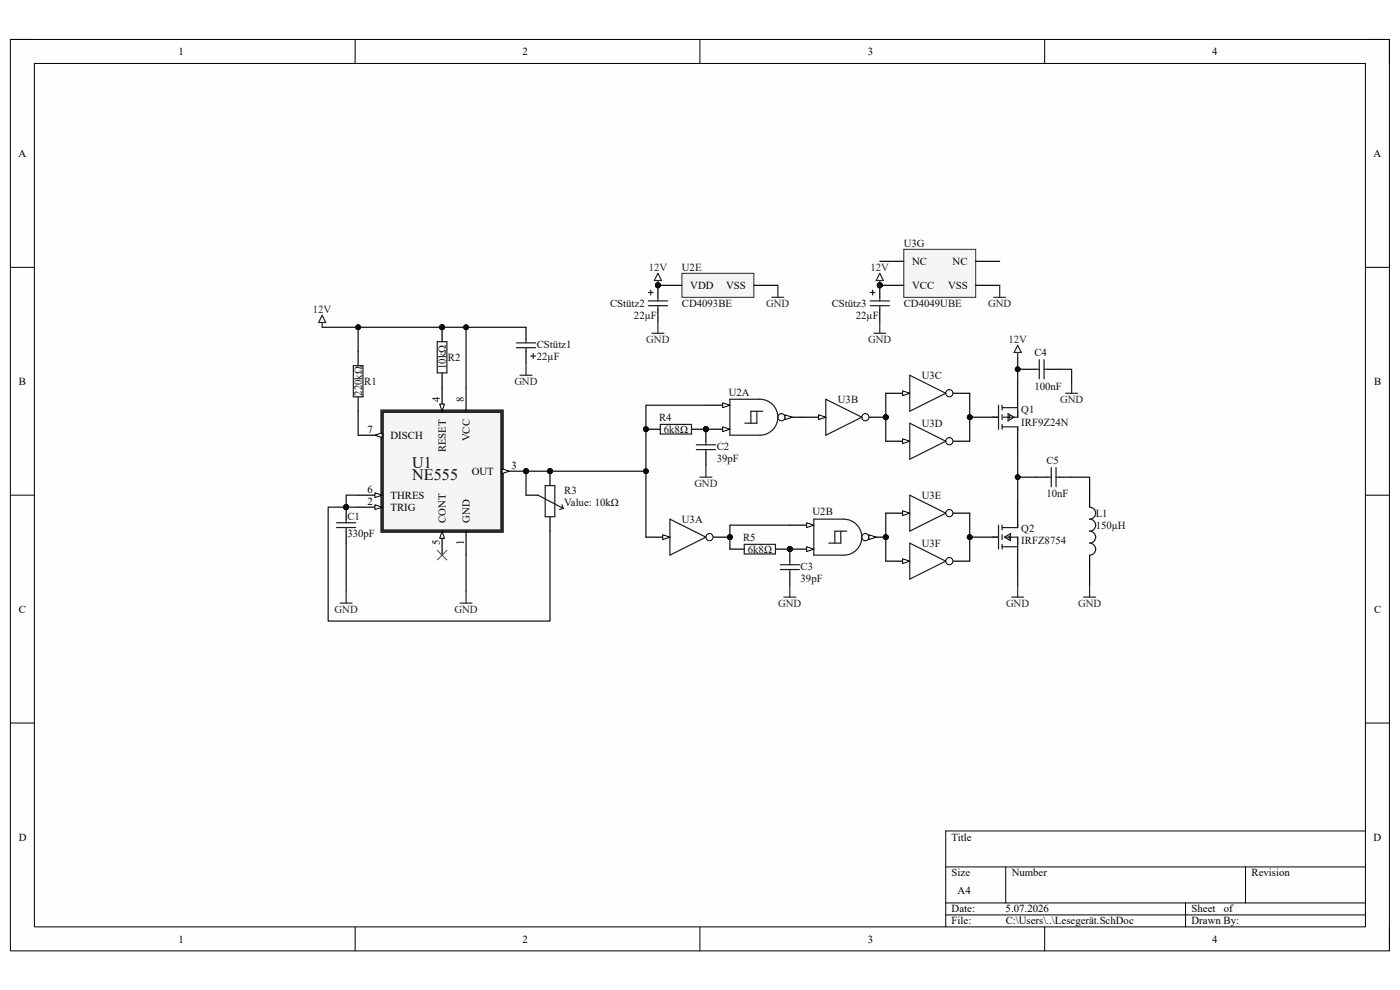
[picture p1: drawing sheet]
<svg xmlns="http://www.w3.org/2000/svg" width="297mm" height="210mm" viewBox="0 0 297 210" stroke-linecap="round" stroke-linejoin="round" font-family="sans-serif">
<path d="M2.2 8.4h292.6v193.3h-292.6z" fill-rule="evenodd" fill="#fefefe"/>
<path d="M2.2 8.4h292.6v193.3h-292.6z" fill="none" stroke="#000" stroke-width=".21"/>
<path d="M7.3 13.5h282.4v183.1h-282.4z" fill-rule="evenodd" fill="#fefefe"/>
<g fill="none" stroke="#000" stroke-width=".21">
<path d="M2.2 8.4h5.1M7.3 13.5h282.4v183.1h-282.4zM75.3 8.4v5.1M148.5 8.4v5.1M221.6 8.4v5.1M289.7 8.4h5.1v5.1M2.2 56.7h5.1M289.7 56.7h5.1M2.2 105h5.1M289.7 105.1h5.1M2.2 153.4h5.1M289.7 153.4h5.1"/>
<path d="M289.7 176.3h-89.1v20.3M75.3 196.6v5.1M148.5 196.6v5.1M200.6 183.9h89.1M200.6 191.5h89.1M200.6 194.1h89.1M213.4 183.9v7.6M221.6 196.6v5.1M251.5 191.5v5.1M264.2 183.9v7.6M294.8 196.6v5.1"/>
</g>
<circle cx="116.7" cy="100" r=".51" fill="#0e0e0e"/>
<circle cx="116.7" cy="100" r=".51" fill="none" stroke="#0e0e0e" stroke-width=".21"/>
<path d="M116.7 100v3" fill="none" stroke="#000" stroke-width=".25"/>
<circle cx="116.7" cy="100" r=".51" fill="#0e0e0e"/>
<circle cx="116.7" cy="100" r=".51" fill="none" stroke="#0e0e0e" stroke-width=".21"/>
<path d="M111.6 105h2.5M116.7 109.6v3.1" fill="none" stroke="#000" stroke-width=".25"/>
<path d="M114.1 105l5.4 2.8M115.7 103h2v6.6h-2zM119.2 107.1l.3 .7M119.5 107.8l-.8 .3" fill="none" stroke="#1c1c1c" stroke-width=".25"/>
<circle cx="111.6" cy="100" r=".51" fill="#0e0e0e"/>
<circle cx="111.6" cy="100" r=".51" fill="none" stroke="#0e0e0e" stroke-width=".21"/>
<path d="M81.1 87.2h25.4v25.5h-25.4z" fill-rule="evenodd" fill="#f5f5f5"/>
<path d="M81.1 87.2h25.4v25.5h-25.4z" fill="none" stroke="#262626" stroke-width=".76"/>
<path d="M93.8 112.7v5.1" fill="none" stroke="#000" stroke-width=".25"/>
<path d="M93.8 112.7l.5 1.5h-1z" fill="#fbfbfb"/>
<path d="M93.8 112.7l.5 1.5h-1z" fill="none" stroke="#000" stroke-width=".21"/>
<path d="M93.8 82.1v5.1" fill="none" stroke="#000" stroke-width=".25"/>
<path d="M93.3 85.7h1l-.5 1.5z" fill="#fbfbfb"/>
<path d="M93.3 85.7h1l-.5 1.5z" fill="none" stroke="#000" stroke-width=".21"/>
<path d="M76 105h5.1" fill="none" stroke="#000" stroke-width=".25"/>
<path d="M79.5 104.5l1.6 .5-1.6 .6z" fill="#fbfbfb"/>
<path d="M79.5 104.5l1.6 .5-1.6 .6z" fill="none" stroke="#000" stroke-width=".21"/>
<path d="M76 107.6h5.1" fill="none" stroke="#000" stroke-width=".25"/>
<path d="M79.5 107.1l1.6 .5-1.6 .5z" fill="#fbfbfb"/>
<path d="M79.5 107.1l1.6 .5-1.6 .5z" fill="none" stroke="#000" stroke-width=".21"/>
<path d="M76 92.3h5.1M98.9 82.1v5.1" fill="none" stroke="#000" stroke-width=".25"/>
<path d="M79.5 92.3l1.6-.5v1z" fill="#fbfbfb"/>
<path d="M79.5 92.3l1.6-.5v1z" fill="none" stroke="#000" stroke-width=".21"/>
<path d="M106.5 100h5.1" fill="none" stroke="#000" stroke-width=".25"/>
<path d="M106.5 99.4l1.5 .6-1.5 .5z" fill="#fbfbfb"/>
<path d="M106.5 99.4l1.5 .6-1.5 .5z" fill="none" stroke="#000" stroke-width=".21"/>
<circle cx="111.6" cy="100" r=".51" fill="#0e0e0e"/>
<circle cx="111.6" cy="100" r=".51" fill="none" stroke="#0e0e0e" stroke-width=".21"/>
<path d="M111.6 69.4v2.6M111.6 74.5v2.6M98.9 112.7v5.1" fill="none" stroke="#000" stroke-width=".25"/>
<path d="M109.6 72.7h4M109.6 73.8h4M111.6 72v.7M111.6 73.8v.7M112.6 75.5h1M113.1 75v1" fill="none" stroke="#1c1c1c" stroke-width=".25"/>
<circle cx="73.4" cy="107.6" r=".51" fill="#0e0e0e"/>
<circle cx="73.4" cy="107.6" r=".51" fill="none" stroke="#0e0e0e" stroke-width=".21"/>
<path d="M73.4 107.6v2.5" fill="none" stroke="#000" stroke-width=".25"/>
<circle cx="73.4" cy="107.6" r=".51" fill="#0e0e0e"/>
<circle cx="73.4" cy="107.6" r=".51" fill="none" stroke="#0e0e0e" stroke-width=".21"/>
<path d="M73.4 112.7v2.5" fill="none" stroke="#000" stroke-width=".25"/>
<path d="M71.4 111.9h4.1M71.4 110.9h4.1M73.4 110.1v.8M73.4 111.9v.8" fill="none" stroke="#1c1c1c" stroke-width=".25"/>
<circle cx="93.8" cy="69.4" r=".51" fill="#0e0e0e"/>
<circle cx="93.8" cy="69.4" r=".51" fill="none" stroke="#0e0e0e" stroke-width=".21"/>
<path d="M93.8 69.4v3.1M93.8 79.1v3" fill="none" stroke="#000" stroke-width=".25"/>
<circle cx="93.8" cy="69.4" r=".51" fill="#0e0e0e"/>
<circle cx="93.8" cy="69.4" r=".51" fill="none" stroke="#0e0e0e" stroke-width=".21"/>
<path d="M92.8 72.5h2v6.6h-2z" fill="none" stroke="#1c1c1c" stroke-width=".25"/>
<path d="M68.3 66.9l.8 1.5h-1.5zM68.3 68.4v1M110.3 79.6h2.6M111.6 77.1v2.5M72.2 127.9h2.5M73.4 125.4v2.5M97.6 127.9h2.5M98.9 125.4v2.5" fill="none" stroke="#262626" stroke-width=".25"/>
<path d="M92.8 116.7l2 2.1M94.8 116.7l-2 2.1" fill="none" stroke="#4c4c4c" stroke-width=".21"/>
<path d="M93.8 69.4h5.1v12.7" fill="none" stroke="#0e0e0e" stroke-width=".25"/>
<circle cx="98.9" cy="69.4" r=".51" fill="#0e0e0e"/>
<circle cx="98.9" cy="69.4" r=".51" fill="none" stroke="#0e0e0e" stroke-width=".21"/>
<circle cx="93.8" cy="69.4" r=".51" fill="#0e0e0e"/>
<circle cx="93.8" cy="69.4" r=".51" fill="none" stroke="#0e0e0e" stroke-width=".21"/>
<path d="M73.4 107.6h2.6M98.9 117.8v7.6" fill="none" stroke="#0e0e0e" stroke-width=".25"/>
<circle cx="73.4" cy="107.6" r=".51" fill="#0e0e0e"/>
<circle cx="73.4" cy="107.6" r=".51" fill="none" stroke="#0e0e0e" stroke-width=".21"/>
<path d="M73.4 115.2v10.2M76 105h-2.6v2.6" fill="none" stroke="#0e0e0e" stroke-width=".25"/>
<circle cx="73.4" cy="107.6" r=".51" fill="#0e0e0e"/>
<circle cx="73.4" cy="107.6" r=".51" fill="none" stroke="#0e0e0e" stroke-width=".21"/>
<path d="M111.6 100v5" fill="none" stroke="#0e0e0e" stroke-width=".25"/>
<circle cx="111.6" cy="100" r=".51" fill="#0e0e0e"/>
<circle cx="111.6" cy="100" r=".51" fill="none" stroke="#0e0e0e" stroke-width=".21"/>
<path d="M111.6 100h5.1" fill="none" stroke="#0e0e0e" stroke-width=".25"/>
<circle cx="111.6" cy="100" r=".51" fill="#0e0e0e"/>
<circle cx="111.6" cy="100" r=".51" fill="none" stroke="#0e0e0e" stroke-width=".21"/>
<circle cx="116.7" cy="100" r=".51" fill="#0e0e0e"/>
<circle cx="116.7" cy="100" r=".51" fill="none" stroke="#0e0e0e" stroke-width=".21"/>
<path d="M73.4 107.6h-3.8v24.2h47.1v-19.1" fill="none" stroke="#0e0e0e" stroke-width=".25"/>
<circle cx="73.4" cy="107.6" r=".51" fill="#0e0e0e"/>
<circle cx="73.4" cy="107.6" r=".51" fill="none" stroke="#0e0e0e" stroke-width=".21"/>
<path d="M98.9 69.4h12.7" fill="none" stroke="#0e0e0e" stroke-width=".25"/>
<circle cx="98.9" cy="69.4" r=".51" fill="#0e0e0e"/>
<circle cx="98.9" cy="69.4" r=".51" fill="none" stroke="#0e0e0e" stroke-width=".21"/>
<path d="M68.3 69.4h25.5" fill="none" stroke="#0e0e0e" stroke-width=".25"/>
<circle cx="93.8" cy="69.4" r=".51" fill="#0e0e0e"/>
<circle cx="93.8" cy="69.4" r=".51" fill="none" stroke="#0e0e0e" stroke-width=".21"/>
<circle cx="76" cy="69.4" r=".51" fill="#0e0e0e"/>
<circle cx="76" cy="69.4" r=".51" fill="none" stroke="#0e0e0e" stroke-width=".21"/>
<path d="M76 74.5v3.1M76 84.2v3" fill="none" stroke="#000" stroke-width=".25"/>
<path d="M75 77.6h2v6.6h-2z" fill="none" stroke="#1c1c1c" stroke-width=".25"/>
<path d="M76 69.4v5.1M76 87.2v5.1" fill="none" stroke="#0e0e0e" stroke-width=".25"/>
<circle cx="76" cy="69.4" r=".51" fill="#0e0e0e"/>
<circle cx="76" cy="69.4" r=".51" fill="none" stroke="#0e0e0e" stroke-width=".21"/>
<circle cx="149.8" cy="91.1" r=".51" fill="#0e0e0e"/>
<circle cx="149.8" cy="91.1" r=".51" fill="none" stroke="#0e0e0e" stroke-width=".21"/>
<path d="M149.8 86h5" fill="none" stroke="#000" stroke-width=".25"/>
<path d="M153.3 85.5l1.5 .5-1.5 .5z" fill="#fbfbfb"/>
<path d="M153.3 85.5l1.5 .5-1.5 .5z" fill="none" stroke="#000" stroke-width=".21"/>
<path d="M149.8 91.1h5" fill="none" stroke="#000" stroke-width=".25"/>
<path d="M153.3 90.5l1.5 .6-1.5 .5z" fill="#fbfbfb"/>
<path d="M153.3 90.5l1.5 .6-1.5 .5z" fill="none" stroke="#000" stroke-width=".21"/>
<circle cx="149.8" cy="91.1" r=".51" fill="#0e0e0e"/>
<circle cx="149.8" cy="91.1" r=".51" fill="none" stroke="#0e0e0e" stroke-width=".21"/>
<path d="M165 88.5h5.1" fill="none" stroke="#000" stroke-width=".25"/>
<circle cx="165.8" cy="88.5" r=".76" fill="#fbfbfb"/>
<circle cx="165.8" cy="88.5" r=".76" fill="none" stroke="#000" stroke-width=".21"/>
<path d="M166.5 88l1.6 .5-1.6 .5z" fill="#fbfbfb"/>
<path d="M166.5 88l1.6 .5-1.6 .5z" fill="none" stroke="#000" stroke-width=".21"/>
<path d="M154.8 84.7h6.4a3.8 3.8 0 0 1 3.8 3.8 3.8 3.8 0 0 1-3.8 3.8h-6.4zM160.6 87.2v2.6h-2.6M161.8 87.2h-2.5v2.6" fill="none" stroke="#1c1c1c" stroke-width=".25"/>
<circle cx="139.6" cy="60.5" r=".51" fill="#0e0e0e"/>
<circle cx="139.6" cy="60.5" r=".51" fill="none" stroke="#0e0e0e" stroke-width=".21"/>
<path d="M144.7 58h15.2v5.1h-15.2z" fill-rule="evenodd" fill="#f5f5f5"/>
<path d="M144.7 58h15.2v5.1h-15.2z" fill="none" stroke="#262626" stroke-width=".21"/>
<path d="M139.6 60.5h5.1M159.9 60.5h5.1" fill="none" stroke="#000" stroke-width=".25"/>
<circle cx="139.6" cy="60.5" r=".51" fill="#0e0e0e"/>
<circle cx="139.6" cy="60.5" r=".51" fill="none" stroke="#0e0e0e" stroke-width=".21"/>
<circle cx="137" cy="91.1" r=".51" fill="#0e0e0e"/>
<circle cx="137" cy="91.1" r=".51" fill="none" stroke="#0e0e0e" stroke-width=".21"/>
<circle cx="149.8" cy="91.1" r=".51" fill="#0e0e0e"/>
<circle cx="149.8" cy="91.1" r=".51" fill="none" stroke="#0e0e0e" stroke-width=".21"/>
<path d="M137 91.1h3.1" fill="none" stroke="#000" stroke-width=".25"/>
<circle cx="137" cy="91.1" r=".51" fill="#0e0e0e"/>
<circle cx="137" cy="91.1" r=".51" fill="none" stroke="#0e0e0e" stroke-width=".21"/>
<path d="M146.7 91.1h3.1" fill="none" stroke="#000" stroke-width=".25"/>
<circle cx="149.8" cy="91.1" r=".51" fill="#0e0e0e"/>
<circle cx="149.8" cy="91.1" r=".51" fill="none" stroke="#0e0e0e" stroke-width=".21"/>
<path d="M140.1 90h6.6v2.1h-6.6z" fill="none" stroke="#1c1c1c" stroke-width=".25"/>
<circle cx="149.8" cy="91.1" r=".51" fill="#0e0e0e"/>
<circle cx="149.8" cy="91.1" r=".51" fill="none" stroke="#0e0e0e" stroke-width=".21"/>
<path d="M149.8 91.1v2.5" fill="none" stroke="#000" stroke-width=".25"/>
<circle cx="149.8" cy="91.1" r=".51" fill="#0e0e0e"/>
<circle cx="149.8" cy="91.1" r=".51" fill="none" stroke="#0e0e0e" stroke-width=".21"/>
<path d="M149.8 96.1v2.6" fill="none" stroke="#000" stroke-width=".25"/>
<path d="M147.7 95.4h4.1M147.7 94.4h4.1M149.8 93.6v.8M149.8 95.4v.7" fill="none" stroke="#1c1c1c" stroke-width=".25"/>
<path d="M149.8 98.7v2.5M148.5 101.2h2.5" fill="none" stroke="#262626" stroke-width=".25"/>
<circle cx="167.6" cy="116.5" r=".51" fill="#0e0e0e"/>
<circle cx="167.6" cy="116.5" r=".51" fill="none" stroke="#0e0e0e" stroke-width=".21"/>
<path d="M154.8 116.5h3.1M164.5 116.5h3.1" fill="none" stroke="#000" stroke-width=".25"/>
<circle cx="167.6" cy="116.5" r=".51" fill="#0e0e0e"/>
<circle cx="167.6" cy="116.5" r=".51" fill="none" stroke="#0e0e0e" stroke-width=".21"/>
<path d="M157.9 115.5h6.6v2h-6.6z" fill="none" stroke="#1c1c1c" stroke-width=".25"/>
<circle cx="167.6" cy="116.5" r=".51" fill="#0e0e0e"/>
<circle cx="167.6" cy="116.5" r=".51" fill="none" stroke="#0e0e0e" stroke-width=".21"/>
<path d="M167.6 116.5v2.5" fill="none" stroke="#000" stroke-width=".25"/>
<circle cx="167.6" cy="116.5" r=".51" fill="#0e0e0e"/>
<circle cx="167.6" cy="116.5" r=".51" fill="none" stroke="#0e0e0e" stroke-width=".21"/>
<path d="M200.6 83.4h5.1M167.6 121.6v2.5" fill="none" stroke="#000" stroke-width=".25"/>
<path d="M165.5 119.8h4.1M167.6 119v.8M165.5 120.8h4.1M167.6 120.8v.8" fill="none" stroke="#1c1c1c" stroke-width=".25"/>
<path d="M166.3 126.7h2.5M167.6 124.1v2.6" fill="none" stroke="#262626" stroke-width=".25"/>
<circle cx="201.4" cy="83.4" r=".76" fill="#fbfbfb"/>
<circle cx="201.4" cy="83.4" r=".76" fill="none" stroke="#000" stroke-width=".21"/>
<path d="M187.9 83.4h5.1" fill="none" stroke="#000" stroke-width=".25"/>
<path d="M191.5 82.9l1.5 .5-1.5 .5z" fill="#fbfbfb"/>
<path d="M191.5 82.9l1.5 .5-1.5 .5z" fill="none" stroke="#000" stroke-width=".21"/>
<path d="M193 79.6l7.6 3.8-7.6 3.8z" fill="none" stroke="#1c1c1c" stroke-width=".25"/>
<path d="M187.9 119h5.1" fill="none" stroke="#000" stroke-width=".25"/>
<path d="M191.5 118.5l1.5 .5-1.5 .5z" fill="#fbfbfb"/>
<path d="M191.5 118.5l1.5 .5-1.5 .5z" fill="none" stroke="#000" stroke-width=".21"/>
<path d="M200.6 119h5.1" fill="none" stroke="#000" stroke-width=".25"/>
<circle cx="201.4" cy="119" r=".76" fill="#fbfbfb"/>
<circle cx="201.4" cy="119" r=".76" fill="none" stroke="#000" stroke-width=".21"/>
<path d="M193 115.2l7.6 3.8-7.6 3.9z" fill="none" stroke="#1c1c1c" stroke-width=".25"/>
<circle cx="186.7" cy="60.5" r=".51" fill="#0e0e0e"/>
<circle cx="186.7" cy="60.5" r=".51" fill="none" stroke="#0e0e0e" stroke-width=".21"/>
<path d="M191.7 52.9h15.3v10.2h-15.3z" fill-rule="evenodd" fill="#f5f5f5"/>
<path d="M191.7 52.9h15.3v10.2h-15.3z" fill="none" stroke="#262626" stroke-width=".21"/>
<path d="M186.6 60.5h5.1" fill="none" stroke="#000" stroke-width=".25"/>
<circle cx="186.7" cy="60.5" r=".51" fill="#0e0e0e"/>
<circle cx="186.7" cy="60.5" r=".51" fill="none" stroke="#0e0e0e" stroke-width=".21"/>
<path d="M186.6 55.4h5.1M207 55.4h5.1M207 60.5h5.1" fill="none" stroke="#000" stroke-width=".25"/>
<path d="M139.6 58l.7 1.5h-1.5zM139.6 59.5v1" fill="none" stroke="#262626" stroke-width=".25"/>
<circle cx="139.6" cy="60.5" r=".51" fill="#0e0e0e"/>
<circle cx="139.6" cy="60.5" r=".51" fill="none" stroke="#0e0e0e" stroke-width=".21"/>
<path d="M186.6 58l.8 1.5h-1.5zM186.6 59.5v1M163.7 63.1h2.6M165 60.5v2.6" fill="none" stroke="#262626" stroke-width=".25"/>
<circle cx="186.7" cy="60.5" r=".51" fill="#0e0e0e"/>
<circle cx="186.7" cy="60.5" r=".51" fill="none" stroke="#0e0e0e" stroke-width=".21"/>
<path d="M210.8 63.1h2.6M212.1 60.5v2.6" fill="none" stroke="#262626" stroke-width=".25"/>
<circle cx="205.7" cy="113.9" r=".51" fill="#0e0e0e"/>
<circle cx="205.7" cy="113.9" r=".51" fill="none" stroke="#0e0e0e" stroke-width=".21"/>
<path d="M205.7 114h5.1" fill="none" stroke="#000" stroke-width=".25"/>
<circle cx="205.7" cy="113.9" r=".51" fill="#0e0e0e"/>
<circle cx="205.7" cy="113.9" r=".51" fill="none" stroke="#0e0e0e" stroke-width=".21"/>
<path d="M215.9 106.3v5.1M215.9 116.5v5.1" fill="none" stroke="#000" stroke-width=".25"/>
<path d="M210.6 114h1.2M211.8 111.4v5.1M212.6 111.4v1M212.6 113.4v1.1M212.6 115.5v1M212.6 116h3.3M213.1 114l1.3-.8v1.5zM213.4 114h2.5v2.5M214.1 113.7v.8M215.9 111.2v.7h-3.3" fill="none" stroke="#1c1c1c" stroke-width=".25"/>
<circle cx="205.7" cy="88.5" r=".51" fill="#0e0e0e"/>
<circle cx="205.7" cy="88.5" r=".51" fill="none" stroke="#0e0e0e" stroke-width=".21"/>
<path d="M205.7 88.5h5.1" fill="none" stroke="#000" stroke-width=".25"/>
<circle cx="205.7" cy="88.5" r=".51" fill="#0e0e0e"/>
<circle cx="205.7" cy="88.5" r=".51" fill="none" stroke="#0e0e0e" stroke-width=".21"/>
<path d="M215.9 80.9v5.1M215.9 91.1v5M231.2 105.1v2.5M231.2 117.8v2.5" fill="none" stroke="#000" stroke-width=".25"/>
<path d="M210.6 88.5h1.2M211.8 86v5.1M212.6 86v1M212.6 88v1M212.6 90v1.1M212.6 86.5h3.3M212.6 90.6h3.3v.7M213.9 87.7l1.2 .8-1.2 .8zM214.1 88v.8M215.9 86v2.5h-3M231.2 107.6a1.27 1.27 0 0 1 1.2 1.3 1.27 1.27 0 0 1-1.2 1.2 1.28 1.28 0 0 1 1.2 1.3 1.28 1.28 0 0 1-1.2 1.3 1.27 1.27 0 0 1 1.2 1.3 1.27 1.27 0 0 1-1.2 1.2 1.28 1.28 0 0 1 1.2 1.3 1.28 1.28 0 0 1-1.2 1.3" fill="none" stroke="#1c1c1c" stroke-width=".25"/>
<path d="M215.9 74.8v1M215.9 73.2l.8 1.6h-1.6zM214.6 126.7h2.6M215.9 124.1v2.6M229.9 126.7h2.5M231.2 124.1v2.6" fill="none" stroke="#262626" stroke-width=".25"/>
<circle cx="139.6" cy="60.5" r=".51" fill="#0e0e0e"/>
<circle cx="139.6" cy="60.5" r=".51" fill="none" stroke="#0e0e0e" stroke-width=".21"/>
<path d="M139.6 60.5v2.6" fill="none" stroke="#000" stroke-width=".25"/>
<circle cx="139.6" cy="60.5" r=".51" fill="#0e0e0e"/>
<circle cx="139.6" cy="60.5" r=".51" fill="none" stroke="#0e0e0e" stroke-width=".21"/>
<path d="M139.6 65.6v2.6" fill="none" stroke="#000" stroke-width=".25"/>
<path d="M137.5 64.8h4.1M137.5 63.8h4.1M137.5 62.1h1.1M138.1 61.5v1.1M139.6 63.1v.7M139.6 64.8v.8" fill="none" stroke="#1c1c1c" stroke-width=".25"/>
<path d="M138.3 70.7h2.6M139.6 68.2v2.5" fill="none" stroke="#262626" stroke-width=".25"/>
<circle cx="186.7" cy="60.5" r=".51" fill="#0e0e0e"/>
<circle cx="186.7" cy="60.5" r=".51" fill="none" stroke="#0e0e0e" stroke-width=".21"/>
<path d="M186.6 60.5v2.6" fill="none" stroke="#000" stroke-width=".25"/>
<circle cx="186.7" cy="60.5" r=".51" fill="#0e0e0e"/>
<circle cx="186.7" cy="60.5" r=".51" fill="none" stroke="#0e0e0e" stroke-width=".21"/>
<path d="M186.6 65.6v2.6M219.7 101.2h2.6M224.8 101.2h2.6" fill="none" stroke="#000" stroke-width=".25"/>
<path d="M184.6 64.9h4.1M184.6 63.8h4.1M184.6 62.1h1M185.1 61.5v1.1M186.6 63.1v.7M186.6 64.9v.7M223 99.2v4.1M224 99.2v4.1M222.3 101.2h.7M224 101.2h.8" fill="none" stroke="#1c1c1c" stroke-width=".25"/>
<path d="M185.4 70.7h2.5M186.6 68.2v2.5" fill="none" stroke="#262626" stroke-width=".25"/>
<circle cx="187.9" cy="113.9" r=".51" fill="#0e0e0e"/>
<circle cx="187.9" cy="113.9" r=".51" fill="none" stroke="#0e0e0e" stroke-width=".21"/>
<circle cx="167.6" cy="116.5" r=".51" fill="#0e0e0e"/>
<circle cx="167.6" cy="116.5" r=".51" fill="none" stroke="#0e0e0e" stroke-width=".21"/>
<path d="M182.8 114h5.1" fill="none" stroke="#000" stroke-width=".25"/>
<circle cx="183.6" cy="114" r=".76" fill="#fbfbfb"/>
<circle cx="183.6" cy="114" r=".76" fill="none" stroke="#000" stroke-width=".21"/>
<path d="M184.4 113.4l1.5 .6-1.5 .5z" fill="#fbfbfb"/>
<path d="M184.4 113.4l1.5 .6-1.5 .5z" fill="none" stroke="#000" stroke-width=".21"/>
<circle cx="187.9" cy="113.9" r=".51" fill="#0e0e0e"/>
<circle cx="187.9" cy="113.9" r=".51" fill="none" stroke="#0e0e0e" stroke-width=".21"/>
<path d="M167.6 111.4h5.1" fill="none" stroke="#000" stroke-width=".25"/>
<path d="M171.1 110.9l1.6 .5-1.6 .5z" fill="#fbfbfb"/>
<path d="M171.1 110.9l1.6 .5-1.6 .5z" fill="none" stroke="#000" stroke-width=".21"/>
<path d="M167.6 116.5h5.1" fill="none" stroke="#000" stroke-width=".25"/>
<path d="M171.1 116l1.6 .5-1.6 .5z" fill="#fbfbfb"/>
<path d="M171.1 116l1.6 .5-1.6 .5z" fill="none" stroke="#000" stroke-width=".21"/>
<circle cx="167.6" cy="116.5" r=".51" fill="#0e0e0e"/>
<circle cx="167.6" cy="116.5" r=".51" fill="none" stroke="#0e0e0e" stroke-width=".21"/>
<path d="M172.7 110.1v7.7M172.7 110.1h6.3M178.4 112.7v2.5h-2.6M179 110.1a3.8 3.8 0 0 1 3.8 3.9 3.8 3.8 0 0 1-3.8 3.8h-6.3M179.7 112.7h-2.6v2.5" fill="none" stroke="#1c1c1c" stroke-width=".25"/>
<path d="M187.9 108.9h5.1" fill="none" stroke="#000" stroke-width=".25"/>
<path d="M191.5 108.4l1.5 .5-1.5 .5z" fill="#fbfbfb"/>
<path d="M191.5 108.4l1.5 .5-1.5 .5z" fill="none" stroke="#000" stroke-width=".21"/>
<path d="M200.6 108.9h5.1" fill="none" stroke="#000" stroke-width=".25"/>
<circle cx="201.4" cy="108.9" r=".76" fill="#fbfbfb"/>
<circle cx="201.4" cy="108.9" r=".76" fill="none" stroke="#000" stroke-width=".21"/>
<path d="M193 105.1l7.6 3.8-7.6 3.8z" fill="none" stroke="#1c1c1c" stroke-width=".25"/>
<circle cx="154.8" cy="113.9" r=".51" fill="#0e0e0e"/>
<circle cx="154.8" cy="113.9" r=".51" fill="none" stroke="#0e0e0e" stroke-width=".21"/>
<path d="M149.8 114h5" fill="none" stroke="#000" stroke-width=".25"/>
<circle cx="150.5" cy="114" r=".76" fill="#fbfbfb"/>
<circle cx="150.5" cy="113.9" r=".76" fill="none" stroke="#000" stroke-width=".21"/>
<circle cx="154.8" cy="113.9" r=".51" fill="#0e0e0e"/>
<circle cx="154.8" cy="113.9" r=".51" fill="none" stroke="#0e0e0e" stroke-width=".21"/>
<path d="M137 114h5.1" fill="none" stroke="#000" stroke-width=".25"/>
<path d="M140.6 113.4l1.5 .6-1.5 .5z" fill="#fbfbfb"/>
<path d="M140.6 113.4l1.5 .6-1.5 .5z" fill="none" stroke="#000" stroke-width=".21"/>
<path d="M142.1 110.1l7.7 3.9-7.7 3.8z" fill="none" stroke="#1c1c1c" stroke-width=".25"/>
<circle cx="187.9" cy="88.5" r=".51" fill="#0e0e0e"/>
<circle cx="187.9" cy="88.5" r=".51" fill="none" stroke="#0e0e0e" stroke-width=".21"/>
<path d="M182.8 88.5h5.1" fill="none" stroke="#000" stroke-width=".25"/>
<circle cx="183.6" cy="88.5" r=".76" fill="#fbfbfb"/>
<circle cx="183.6" cy="88.5" r=".76" fill="none" stroke="#000" stroke-width=".21"/>
<circle cx="187.9" cy="88.5" r=".51" fill="#0e0e0e"/>
<circle cx="187.9" cy="88.5" r=".51" fill="none" stroke="#0e0e0e" stroke-width=".21"/>
<path d="M170.1 88.5h5.1" fill="none" stroke="#000" stroke-width=".25"/>
<path d="M173.7 88l1.5 .5-1.5 .5z" fill="#fbfbfb"/>
<path d="M173.7 88l1.5 .5-1.5 .5z" fill="none" stroke="#000" stroke-width=".21"/>
<path d="M175.2 84.7l7.6 3.8-7.6 3.8z" fill="none" stroke="#1c1c1c" stroke-width=".25"/>
<path d="M200.6 93.6h5.1" fill="none" stroke="#000" stroke-width=".25"/>
<circle cx="201.4" cy="93.6" r=".76" fill="#fbfbfb"/>
<circle cx="201.4" cy="93.6" r=".76" fill="none" stroke="#000" stroke-width=".21"/>
<path d="M187.9 93.6h5.1" fill="none" stroke="#000" stroke-width=".25"/>
<path d="M191.5 93.1l1.5 .5-1.5 .5z" fill="#fbfbfb"/>
<path d="M191.5 93.1l1.5 .5-1.5 .5z" fill="none" stroke="#000" stroke-width=".21"/>
<path d="M219.7 78.3h.8M220.5 76.3v4.1M221.5 76.3v4.1M221.5 78.3h.8M193 89.8l7.6 3.8-7.6 3.8z" fill="none" stroke="#1c1c1c" stroke-width=".25"/>
<path d="M217.2 78.3h2.5M222.3 78.3h2.5" fill="none" stroke="#000" stroke-width=".25"/>
<path d="M226.1 83.4h2.5M227.4 80.9v2.5" fill="none" stroke="#262626" stroke-width=".25"/>
<path d="M167.6 111.4h-12.8v5.1" fill="none" stroke="#0e0e0e" stroke-width=".25"/>
<circle cx="154.8" cy="113.9" r=".51" fill="#0e0e0e"/>
<circle cx="154.8" cy="113.9" r=".51" fill="none" stroke="#0e0e0e" stroke-width=".21"/>
<path d="M205.7 108.9v10.1M215.9 121.6v2.5M231.2 120.3v3.8" fill="none" stroke="#0e0e0e" stroke-width=".25"/>
<circle cx="205.7" cy="113.9" r=".51" fill="#0e0e0e"/>
<circle cx="205.7" cy="113.9" r=".51" fill="none" stroke="#0e0e0e" stroke-width=".21"/>
<path d="M187.9 108.9v10.1" fill="none" stroke="#0e0e0e" stroke-width=".25"/>
<circle cx="187.9" cy="113.9" r=".51" fill="#0e0e0e"/>
<circle cx="187.9" cy="113.9" r=".51" fill="none" stroke="#0e0e0e" stroke-width=".21"/>
<path d="M205.7 83.4v10.2" fill="none" stroke="#0e0e0e" stroke-width=".25"/>
<circle cx="205.7" cy="88.5" r=".51" fill="#0e0e0e"/>
<circle cx="205.7" cy="88.5" r=".51" fill="none" stroke="#0e0e0e" stroke-width=".21"/>
<path d="M149.8 86h-12.8v28" fill="none" stroke="#0e0e0e" stroke-width=".25"/>
<circle cx="137" cy="91.1" r=".51" fill="#0e0e0e"/>
<circle cx="137" cy="91.1" r=".51" fill="none" stroke="#0e0e0e" stroke-width=".21"/>
<circle cx="137" cy="100" r=".51" fill="#0e0e0e"/>
<circle cx="137" cy="100" r=".51" fill="none" stroke="#0e0e0e" stroke-width=".21"/>
<path d="M187.9 88.5v5.1" fill="none" stroke="#0e0e0e" stroke-width=".25"/>
<circle cx="187.9" cy="88.5" r=".51" fill="#0e0e0e"/>
<circle cx="187.9" cy="88.5" r=".51" fill="none" stroke="#0e0e0e" stroke-width=".21"/>
<path d="M187.9 83.4v5.1" fill="none" stroke="#0e0e0e" stroke-width=".25"/>
<circle cx="187.9" cy="88.5" r=".51" fill="#0e0e0e"/>
<circle cx="187.9" cy="88.5" r=".51" fill="none" stroke="#0e0e0e" stroke-width=".21"/>
<path d="M215.9 101.2h3.8" fill="none" stroke="#0e0e0e" stroke-width=".25"/>
<circle cx="215.9" cy="101.2" r=".51" fill="#0e0e0e"/>
<circle cx="215.9" cy="101.2" r=".51" fill="none" stroke="#0e0e0e" stroke-width=".21"/>
<path d="M215.9 96.1v10.2" fill="none" stroke="#0e0e0e" stroke-width=".25"/>
<circle cx="215.9" cy="101.2" r=".51" fill="#0e0e0e"/>
<circle cx="215.9" cy="101.2" r=".51" fill="none" stroke="#0e0e0e" stroke-width=".21"/>
<path d="M215.9 75.8v5.1M224.8 78.3h2.6v2.6" fill="none" stroke="#0e0e0e" stroke-width=".25"/>
<circle cx="215.9" cy="78.3" r=".51" fill="#0e0e0e"/>
<circle cx="215.9" cy="78.3" r=".51" fill="none" stroke="#0e0e0e" stroke-width=".21"/>
<path d="M215.9 78.3h1.3M227.4 101.2h3.8v3.9" fill="none" stroke="#0e0e0e" stroke-width=".25"/>
<circle cx="215.9" cy="78.3" r=".51" fill="#0e0e0e"/>
<circle cx="215.9" cy="78.3" r=".51" fill="none" stroke="#0e0e0e" stroke-width=".21"/>
<path d="M116.7 100h20.3" fill="none" stroke="#0e0e0e" stroke-width=".25"/>
<circle cx="116.7" cy="100" r=".51" fill="#0e0e0e"/>
<circle cx="116.7" cy="100" r=".51" fill="none" stroke="#0e0e0e" stroke-width=".21"/>
<circle cx="137" cy="100" r=".51" fill="#0e0e0e"/>
<circle cx="137" cy="100" r=".51" fill="none" stroke="#0e0e0e" stroke-width=".21"/>
<g font-size="3.4" fill="#0e0e0e">
<text x="87.4" y="99.2">U1</text>
<text x="87.4" y="101.7">NE555</text>
</g>
<g font-size="2.3">
<text x="37.9" y="11.7">1</text>
<text x="110.9" y="11.7">2</text>
<text x="184.1" y="11.7">3</text>
<text x="257.1" y="11.7">4</text>
<text x="3.9" y="33.3">A</text>
<text x="291.4" y="33.3">A</text>
<text x="193.5" y="56.2">NC</text>
<text x="202.1" y="56.2">NC</text>
<text x="146.4" y="61.3">VDD</text>
<text x="154.1" y="61.3">VSS</text>
<text x="193.5" y="61.3">VCC</text>
<text x="201.1" y="61.3">VSS</text>
<text x="4" y="81.6">B</text>
<text x="291.5" y="81.6">B</text>
<text x="93.3" y="85.2" transform="rotate(-90 93.3 85.2)">4</text>
<text x="98.4" y="85.2" transform="rotate(-90 98.4 85.2)">8</text>
<text x="78" y="91.8">7</text>
<text x="82.8" y="93.1">DISCH</text>
<text x="94.6" y="96" transform="rotate(-90 94.6 96)">RESET</text>
<text x="99.7" y="93.6" transform="rotate(-90 99.7 93.6)">VCC</text>
<text x="100.1" y="100.7">OUT</text>
<text x="108.5" y="99.4">3</text>
<text x="78" y="104.5">6</text>
<text x="78" y="107.1">2</text>
<text x="82.8" y="105.8">THRES</text>
<text x="82.8" y="108.3">TRIG</text>
<text x="94.6" y="110.9" transform="rotate(-90 94.6 110.9)">CONT</text>
<text x="99.7" y="110.9" transform="rotate(-90 99.7 110.9)">GND</text>
<text x="93.3" y="115.7" transform="rotate(-90 93.3 115.7)">5</text>
<text x="98.4" y="115.6" transform="rotate(-90 98.4 115.6)">1</text>
<text x="4" y="130">C</text>
<text x="291.5" y="130">C</text>
<text x="4" y="178.3">D</text>
<text x="201.9" y="178.3">Title</text>
<text x="291.4" y="178.3">D</text>
<text x="201.9" y="185.9">Size</text>
<text x="214.6" y="185.9">Number</text>
<text x="265.5" y="185.9">Revision</text>
<text x="203.2" y="189.7">A4</text>
<text x="201.9" y="193.5">Date:</text>
<text x="201.9" y="196.1">File:</text>
<text x="213.3" y="193.5">5.07.2026</text>
<text x="213.4" y="196.1">C:\Users\..\Lesegerät.SchDoc</text>
<text x="252.8" y="193.5">Sheet</text>
<text x="252.8" y="196.1">Drawn By:</text>
<text x="259.6" y="193.5">of</text>
<text x="37.9" y="199.9">1</text>
<text x="110.9" y="199.9">2</text>
<text x="184.1" y="199.9">3</text>
<text x="257.1" y="199.9">4</text>
</g>
<g font-size="2.3" fill="#0e0e0e">
<text x="191.7" y="52.4">U3G</text>
<text x="144.7" y="57.4">U2E</text>
<text x="129.4" y="65.1">CStütz2</text>
<text x="144.7" y="65.1">CD4093BE</text>
<text x="176.4" y="65.1">CStütz3</text>
<text x="191.7" y="65.1">CD4049UBE</text>
<text x="134.5" y="67.6">22µF</text>
<text x="181.6" y="67.6">22µF</text>
<text x="95" y="76.5">R2</text>
<text x="113.9" y="76.3">22µF</text>
<text x="113.9" y="73.7">CStütz1</text>
<text x="219.5" y="75.5">C4</text>
<text x="76.8" y="83.9" transform="rotate(-90 76.8 83.9)">220kΩ</text>
<text x="77.3" y="81.6">R1</text>
<text x="94.6" y="78.3" transform="rotate(-90 94.6 78.3)">10kΩ</text>
<text x="154.6" y="83.9">U2A</text>
<text x="195.5" y="80.3">U3C</text>
<text x="219.5" y="82.6">100nF</text>
<text x="139.8" y="89.3">R4</text>
<text x="177.8" y="85.4">U3B</text>
<text x="216.7" y="87.7">Q1</text>
<text x="140.8" y="91.8">6k8Ω</text>
<text x="152.1" y="95.4">C2</text>
<text x="195.5" y="90.6">U3D</text>
<text x="216.7" y="90.3">IRF9Z24N</text>
<text x="152.1" y="97.9">39pF</text>
<text x="222" y="98.4">C5</text>
<text x="119.7" y="107.3">Value: 10kΩ</text>
<text x="119.7" y="104.8">R3</text>
<text x="195.5" y="105.8">U3E</text>
<text x="222" y="105.5">10nF</text>
<text x="73.7" y="110.4">C1</text>
<text x="73.7" y="113.9">330pF</text>
<text x="144.7" y="110.9">U3A</text>
<text x="172.4" y="109.3">U2B</text>
<text x="216.7" y="112.9">Q2</text>
<text x="232.5" y="112.1">150µH</text>
<text x="232.5" y="109.6">L1</text>
<text x="157.6" y="114.7">R5</text>
<text x="158.7" y="117.3">6k8Ω</text>
<text x="195.5" y="116">U3F</text>
<text x="216.7" y="115.5">IRFZ8754</text>
<text x="169.8" y="123.4">39pF</text>
<text x="169.8" y="120.8">C3</text>
</g>
<g font-size="2.3" fill="#262626">
<text x="137.6" y="57.4">12V</text>
<text x="184.7" y="57.4">12V</text>
<text x="162.6" y="65.1">GND</text>
<text x="209.6" y="65.1">GND</text>
<text x="66.4" y="66.4">12V</text>
<text x="137.1" y="72.7">GND</text>
<text x="184.2" y="72.7">GND</text>
<text x="214" y="72.7">12V</text>
<text x="109.1" y="81.6">GND</text>
<text x="224.9" y="85.4">GND</text>
<text x="147.3" y="103.3">GND</text>
<text x="71" y="130">GND</text>
<text x="96.4" y="130">GND</text>
<text x="165.1" y="128.7">GND</text>
<text x="213.4" y="128.7">GND</text>
<text x="228.7" y="128.7">GND</text>
</g>
</svg>
